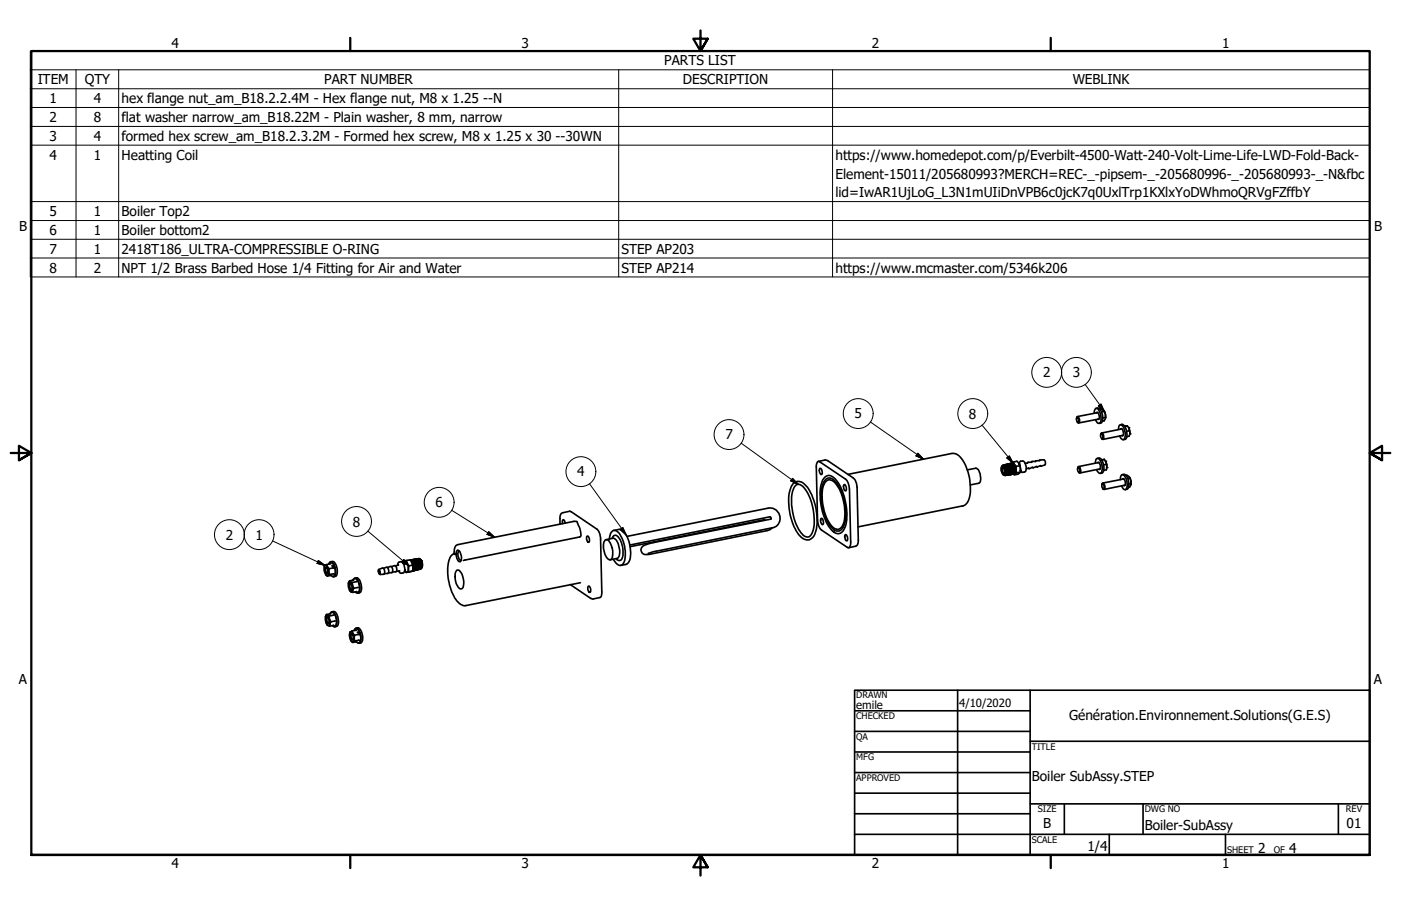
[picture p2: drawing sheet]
<svg xmlns="http://www.w3.org/2000/svg" width="432mm" height="279mm" viewBox="0 0 432 279" stroke-linecap="round" stroke-linejoin="round" font-family="sans-serif">
<!-- layer: Visible (ANSI) -->
<g fill="none" stroke="#000" stroke-width=".51">
<path d="M331.9 128.8l.1-.3a1.2 1.2 0 0 1 .4 1.9l-.3-.2M331.9 128.7a1.02 1.02 0 0 1 .3 1.6 1.43 1.43 0 0 1-.3-1.6zM337.2 127.4l.1-.7a.7 .7 0 0 1 .7-.8 .7 .7 0 0 1 .7 .7 3.7 3.7 0 0 1 .1 4l-.6-.2-.6-1M337.8 125.9a1.5 1.5 0 0 1 1.9 1.6 2.73 2.73 0 0 1-.4 2.9l-.5 .2M337.9 127.3l.1-.1a1.52 1.52 0 0 1 .6 2.1h-.3M338.3 127.3l-6.2 1.2M338.7 129.2l-6.2 1.2M339 126.2h.7l.7 .7M339.3 133.9l.2-.4a1.25 1.25 0 0 1 .4 2l-.3-.2M339.3 133.7a.97 .97 0 0 1 .4 1.6 1.29 1.29 0 0 1-.4-1.6zM340.3 126.7l.3 .7 .1 1.4M340.4 126.9l.3 1.8"/>
<path d="M340.4 126.9l-.9 .2M340.7 128.7l-.4 1.1-.6 .1M340.7 128.7l-.8 .2M344.7 132.5v-.4a.77 .77 0 0 1 .5-1 .77 .77 0 0 1 1 .5 3.5 3.5 0 0 1 .1 4l-.6-.2-.6-1M345.3 131a1.56 1.56 0 0 1 1.9 1.6 2.64 2.64 0 0 1-.5 2.9l-.5 .1M345.3 132.3l.1-.1a1.36 1.36 0 0 1 .8 1.9l-.2 .3-.2-.1M345.8 132.3l-6.3 1.2M346.2 134.2l-6.3 1.3M346.6 131.4l.8-.1zM347.4 131.3l.5 .7 .2 .8M347.9 131.9l.3 1.9M348.1 132.8l.1 .8-.2 .9-.7 .2"/>
<path d="M348.1 132.8l-.9 .2M244.4 149.2a2.43 2.43 0 0 1 3.9 .5 16.8 16.8 0 0 1 2.8 15.1 2.45 2.45 0 0 1-2.1 1.7 2.45 2.45 0 0 1-2.4-1.1 17 17 0 0 1-2.8-15.3zM245.3 149.6a2 2 0 0 1 2.7 1.1 16.9 16.9 0 0 1 2.4 13.3 1.68 1.68 0 0 1-1.3 1.6 1.68 1.68 0 0 1-1.8-.9 16.5 16.5 0 0 1-2.8-13.7zM252 142.4l.5-.1 8.1 5.5a4.3 4.3 0 0 1 1.2 3.1l.4 16.7-.5 1.2-.4 .1-8.1-5.5a4.3 4.3 0 0 1-1.2-3.1l-.4-16.7zM252.2 142.3l2.1-.4 .8 .1 7.9 5.4a4.3 4.3 0 0 1 1.2 2.8l.3 16.4a1.76 1.76 0 0 1-.8 1.9l-2.1 .4M252.7 144.5a1.18 1.18 0 0 1 .4 1.9 1.55 1.55 0 0 1-.4-1.9zM253 159.9a1.22 1.22 0 0 1 .5 1.9 1.55 1.55 0 0 1-.5-1.9zM254.2 147.2a2.01 2.01 0 0 1 3.1 .4 18.1 18.1 0 0 1 3.2 14.8 2.34 2.34 0 0 1-3 2 12.9 12.9 0 0 1-4.6-9.5 11 11 0 0 1 1-7.3zM254.3 148.8a1.85 1.85 0 0 1 3.2 .2 15.5 15.5 0 0 1 2.5 12.5 1.94 1.94 0 0 1-1.6 1.7 1.94 1.94 0 0 1-2.1-1 15.7 15.7 0 0 1-2.5-12.5zM254.4 147.9a2 2 0 0 1 3.1 .6 15.7 15.7 0 0 1 2.4 14.1 2 2 0 0 1-1.8 1.2 2 2 0 0 1-1.8-1.1 15.7 15.7 0 0 1-2.4-14zM260 149.6l.2-.1a1.22 1.22 0 0 1 .4 1.9 1.73 1.73 0 0 1-.6-1.8zM261.3 146.3l32.1-6.5a3.9 3.9 0 0 1 3.6 2.6 16 16 0 0 1 1.6 11.7l-.8 1.3-.9 .6-32.5 6.5"/>
<path d="M298.1 144.9l2.6-.5a2.93 2.93 0 0 1 1.6 3l-.2 1.1-.3 .5-2.7 .5M308.7 144a.55 .55 0 0 1 .5-.5 .55 .55 0 0 1 .6 .5l.1 .3M308.7 144l.2-.2a1.78 1.78 0 0 1 .5 2.6 2.12 2.12 0 0 1-.7-2.4zM308.9 144a1.59 1.59 0 0 1 .5 2.2 1.56 1.56 0 0 1-.5-2.2zM309.1 143.5a2.26 2.26 0 0 1 1.1 2.8l-.4 .3M309.2 143.5a1.24 1.24 0 0 1 1.3 1.4 1.13 1.13 0 0 1-.5 1.7M309.2 144.2a1.08 1.08 0 0 0 .4 1.7M309.3 143.9a2.6 2.6 0 0 1 .6 2.2M309.4 143.4a1.67 1.67 0 0 1 1.2 2.1l-.1 .9-.4 .2M309.6 143.4a1.95 1.95 0 0 1 1.2 2.5l-.2 .5-.3 .1M309.6 144.2v.1M309.6 144.3l.3 1.7"/>
<path d="M309.7 143.4a1.67 1.67 0 0 1 1.2 2l-.1 1-.3 .2M309.8 144l.5 1v1l-.1-1.2-.3-.7M309.9 144.3l.3 1.3a.69 .69 0 0 1-.5 1h-.1M309.9 143.3a1.95 1.95 0 0 1 1.2 2.5l-.1 .6-.4 .1M309.9 144.3l-.5-.6-.3-.1-.4 .4 .2-.2a1.26 1.26 0 0 1 1 1.6l-.1 1.1-.7-.2M310 143.3a2.29 2.29 0 0 1 .8 3.2M310.1 144l.5 1v1M310.2 143.3a1.71 1.71 0 0 1 1.3 2.1l-.2 1h-.3M310.2 144l.3 .7 .1 1.2M310.3 143.2a2.29 2.29 0 0 1 .8 3.2M310.5 143.8l.4 1.1v1M310.5 143.2a1.71 1.71 0 0 1 1.3 2.2l-.2 .9-.3 .1"/>
<path d="M310.5 143.9l.3 .8 .1 1.2M310.6 143.1a2.2 2.2 0 0 1 1.1 3.1l-.3 .2M310.8 143.8l.4 1v1.1M310.8 143.1h.2a2.42 2.42 0 0 1 .8 3.2h-.2M310.8 143.8l.3 .8 .1 1.2M310.9 143.1a2.2 2.2 0 0 1 1.1 3l-.2 .2M311.1 143.1l.2-.1a2.42 2.42 0 0 1 .8 3.2h-.2M311.1 143.7l.4 .8v1.3M311.1 143.8l.4 1v.9M311.2 143a1.91 1.91 0 0 1 1.3 2.4l-.1 .7-.4 .1M311.4 142.9a1.93 1.93 0 0 1 1.3 2.6l-.2 .6-.3 .1M311.4 143.6l.4 .8v1.3v-1l-.3-1"/>
<path d="M311.5 142.9l.5-.1a2.35 2.35 0 0 1 .7 3.4h-.3M311.7 143.6l.5 1v1.1v-1l-.4-1.1M311.7 146.3h.1M311.8 142.9l.6-.4 .8 1.3-.1 1a1.06 1.06 0 0 1-.5 1.6l-.2-.2M311.8 142.9l.2-.2a2.44 2.44 0 0 1 .7 3.5h-.2M312 143.5l.5 1v1.1v-1l-.4-1M312.4 142.5l1-.3 .6 .7 .4 1a1.75 1.75 0 0 1-.4 2.1l-1.4 .4M314.3 143.1h.1M314.3 143.1h-.2M314.3 143.6l-1.1 .2M314.5 145.6l-1.1 .2M314.5 142.2a1.33 1.33 0 0 1 1.7 1.5 1.26 1.26 0 0 1 0 1.4 1.26 1.26 0 0 1-1.4 .5l-.3-.4-.1-1.5-.3-.6z"/>
<path d="M314.5 145h.1M314.5 145.2h.1M314.6 145h.1M316.7 142.8l-.8 .1M317.1 144.3l-.8 .3M318 142.6h-1.1l-.3 .2M318.3 144.1l-1.1 .4-.3-.1M319.2 142.3h-1.1l-.3 .3M319.5 143.8l-1 .5-.4-.2M320.3 142l1.4-.2a1.09 1.09 0 0 1 .3 1.6l-1.1 .4-.3-.2M320.5 142l-1.3 .1-.1 .2M320.7 143.6l-1 .4-.3-.1"/>
<path d="M332.2 144.2l.2-.2a1.17 1.17 0 0 1 .6 1.7l-.3 .2-.2-.2M332.3 144.1a1.17 1.17 0 0 1 .3 1.6 1.25 1.25 0 0 1-.3-1.6zM337.6 142.9v-.5a.76 .76 0 0 1 .5-1 .76 .76 0 0 1 1 .6 3.7 3.7 0 0 1 .1 4l-.4-.1-.8-1.1M338.2 141.4l.5-.1a2.74 2.74 0 0 1 1.5 3l-.2 1.3-.8 .4M338.3 142.7v-.1a1.29 1.29 0 0 1 .5 2.2l-.2-.1M338.7 142.6l-6.3 1.3M339.1 144.6l-6.2 1.3M339.5 141.9h.1M339.6 149.4l.1-.2a.99 .99 0 0 1 .3 1.6l-.4-.7zM339.7 149.3v-.2a.95 .95 0 0 1 .9 1.5l-.4 .3-.3-.2M340.4 141.7l.7 1.5M340.4 141.7l-.8 .2"/>
<path d="M340.4 141.7l-.9 .2M340.7 142.2l.4 1.2v.8M341.1 143.2l-.1 1.7-.8 .1M341.1 143.2l-1 .2M345.3 147.9v-.5a.76 .76 0 0 1 .5-1 .76 .76 0 0 1 1 .7 3.7 3.7 0 0 1 .1 3.9l-.6-.2-.6-.9M345.9 146.4a1.5 1.5 0 0 1 1.8 1.6 2.73 2.73 0 0 1-.4 2.9l-.5 .1M345.9 147.8l.1-.2a1.29 1.29 0 0 1 .5 2.2l-.2-.1M346.4 147.7l-6.5 1.3M346.8 149.6l-6.5 1.3M347.1 146.6l.6 .1 .5 .7M348.2 147.3l.4 1v1M348.2 147.4l.4 .9v.9"/>
<path d="M348.2 147.4l-.7 .1M348.6 149.2l-.4 .9-.4 .2M348.6 149.2l-.7 .2M348.6 149.3v.1M100.1 174.5a.75 .75 0 0 1 .8 .1 .75 .75 0 0 1 .3 .7 1.83 1.83 0 0 1-.3 2.2 2.46 2.46 0 0 1-.8-3zM100.3 175a1.08 1.08 0 0 1 .7 1.5l-.1 .3a1.24 1.24 0 0 1-.6-1.8zM100.7 174.1l-.8 .6M100.7 174.1v.2a2.87 2.87 0 0 1 .7 2.4l.1 .5M100.8 175.2l-.2-.1a1.05 1.05 0 0 0 .2 1.6l.2-.2M101.3 174a.72 .72 0 0 1 .6-.6 .72 .72 0 0 1 .8 .5 3.9 3.9 0 0 1 .2 3.8l-.3 .1-.6-.4M101.5 177.2l-.6 .5-.4-.4M101.6 173.5l.2-.2a2.44 2.44 0 0 1 1.6 2.8l-.1 1.4-.4 .4-.4-.1"/>
<path d="M101.9 173.2a1.5 1.5 0 0 1 1.9 1.6 2.73 2.73 0 0 1-.4 2.9l-.5 .2M102 173.7l-1.3 .4M102 177.4l.2 .1M102 177.4l-1.1 .3M102.8 175.1l-1.3 .3M102.9 177l-1.4 .2M107.6 179.5a.91 .91 0 0 1 1 1 1.63 1.63 0 0 1-.3 2.1 2.84 2.84 0 0 1-.7-3.1zM107.8 179.1l-.4 .6M107.8 179.1l.8 .5M108.6 179.6v.9l.5 .9M108.8 178.9v-.1a.81 .81 0 0 1 1-.3 .81 .81 0 0 1 .5 .8 3.1 3.1 0 0 1-.1 3.5l-.7-.2M109 178.8l-1.2 .3"/>
<path d="M109.1 178.5l.1-.1a1.57 1.57 0 0 1 1.5 1.7 2.49 2.49 0 0 1-.3 2.8l-.5-.1M109.4 178.3a1.48 1.48 0 0 1 1.8 1.5 2.57 2.57 0 0 1-.4 3l-.5 .1M109.9 179.3l-1.3 .3M116.6 175.7l1.3-.5a1.16 1.16 0 0 1 .3 1.9l-1 .1a1.27 1.27 0 0 1-.6-1.5zM116.7 175.9a.56 .56 0 0 1 .5 .4 .56 .56 0 0 1-.2 .6zM117 175.9a.51 .51 0 0 0-.2 .5 .51 .51 0 0 0 .4 .4M118.2 175.3l.9-.4a1.25 1.25 0 0 1 .4 1.9l-1 .1M119.4 175l.9-.3a1.18 1.18 0 0 1 .4 1.9l-.9 .1M120.6 174.8l1-.4a1.28 1.28 0 0 1 .4 1.9l-1 .1M122.5 174.3l.4-.9a1.26 1.26 0 0 1 1.3 .2 1.26 1.26 0 0 1 .5 1.2 1.19 1.19 0 0 1 0 1.5 1.19 1.19 0 0 1-1.4 .4l-.4-.6M122.8 174.2l-.9 .4M122.8 174.2h.1"/>
<path d="M123.2 176.1h-1M124.5 173l.8-.2 .7 1.7-.1 1 .1 .8a.76 .76 0 0 1-1.3-.3 .61 .61 0 0 0 .8 .5 .61 .61 0 0 0 .4-.9 2.62 2.62 0 0 0-1.1-2.6l-.5 .7zM124.6 173.8l-.3 .1M125 175.8h-.2M125.3 172.8l1.1-.1 .5 .7 .2 .9a1.74 1.74 0 0 1-.1 1.8l-1.8 .4M126.4 172.7a2.13 2.13 0 0 1 1.3 2.7l-.2 .6-.4 .1M126.7 172.7a1.46 1.46 0 0 1 1.3 1.9v.9l-.5 .5M126.8 172.7a2.38 2.38 0 0 1 1.1 3.1l-.3 .2M126.8 173.3l.3 .6 .2 1.6M127 172.7a1.95 1.95 0 0 1 1.3 2.4l-.1 .5-.4 .3M127.1 172.6a2.29 2.29 0 0 1 .9 3.2v.1M127.1 176.1l-1.1 .2"/>
<path d="M127.1 174.3l-1.1 .2M127.3 173.2l.3 .8 .1 1.4M127.3 172.6l.1-.1a2.42 2.42 0 0 1 .9 3.3h-.2M127.3 173.3l.5 1.3v.7M127.4 172.5a2.27 2.27 0 0 1 .9 3.3M127.6 173.2l.4 .7v1.4v-1.1l-.4-1M127.6 172.5a2.3 2.3 0 0 1 1.2 3l-.3 .2M127.8 172.5a2.22 2.22 0 0 1 1 3l-.1 .2M127.9 173.2l.4 .7v1.4M128 172.5a2.3 2.3 0 0 1 1.1 3l-.4 .1M128 173.2l.3 1v1M128.1 172.5a2.22 2.22 0 0 1 1.1 3l-.4 .1"/>
<path d="M128.2 173.1l.4 .7 .1 1.3v-1l-.4-.9M128.3 172.5a1.69 1.69 0 0 1 1.2 2.1l-.1 .7-.4 .3M128.4 172.4a2.37 2.37 0 0 1 1.1 3l-.3 .2M128.5 173l.5 1.1v1l-.1-1.3-.3-.7M128.6 172.4a1.45 1.45 0 0 1 1.2 1.8v.9l-.5 .4M128.6 175.7h.1M128.7 172.3a2.37 2.37 0 0 1 1.1 3l-.3 .2M128.8 173l.5 1v1v-.8l-.5-1.2M129 172.3h.1M129.1 172.3l.7 .6-.3-.4-.6-.2M129.2 172.9l.3 1 .1 1v-.7l-.4-1.2M129.4 172.4l.7 1.2-.6-1.1"/>
<path d="M129.5 172.8l.4 1.1v1v-.8l-.4-1.2M129.6 172.5a2.41 2.41 0 0 1 .4 2.6M129.7 172.7l.3 .6M129.8 172.9a2.19 2.19 0 0 1-.1 2.5M129.9 173l.2 .6M140 170.6a5.7 5.7 0 0 0-2 5.4 14.6 14.6 0 0 0 3.6 10.1l1.1 .7h.9l35.3-7.1M140.7 176l.2-.2a2.29 2.29 0 0 1 1.8 2.5 3.7 3.7 0 0 1-.3 3.2l-.2 .1a2.56 2.56 0 0 1-1.9-2.7v-2zM140.9 169.7h.1a2.72 2.72 0 0 1 .9 3.5 1.76 1.76 0 0 1-1.3-1.9v-.8zM141.6 170a1.73 1.73 0 0 0 .1 2.7h.5M172.6 161.7v-1.7a1.55 1.55 0 0 1 .9-1.9l2.3-.4 8.1 5.4a4.3 4.3 0 0 1 1.2 3.1l.4 16.4-.3 1.4-.4 .3-2.4 .4-6.6-4.4M174.2 161.4l-.1-.7-.6-.4-.2 .6 .1 .6M176.8 160.8h.3a1.02 1.02 0 0 1 1.1 1.2 5.2 5.2 0 0 1 .7 3.4l-36.1 7.4"/>
<path d="M176.9 160.8l-35.8 7.2a1.61 1.61 0 0 0-1.1 1.9v1.1M180.8 165.5l.2-.1a1.22 1.22 0 0 1 .4 1.9 1.73 1.73 0 0 1-.6-1.8zM186.4 166.6l.5-.2a2.86 2.86 0 0 1 1.8 2.5 4.1 4.1 0 0 1-.5 3.7 1.97 1.97 0 0 1-1.8-1.9 5.2 5.2 0 0 1 0-4.1zM186.8 166.4l2.1-.4a2.71 2.71 0 0 1 1.9 2.8 3.1 3.1 0 0 1-.6 3.4l-2.2 .5M187.8 166.2l.1-.6a1.64 1.64 0 0 1 2.2-1.8 9.8 9.8 0 0 1 2.6 8.2 1.85 1.85 0 0 1-2.1 2.2l-.6-.4-1-1.3M188.6 166.1a1.13 1.13 0 0 1 1.1-1 1.13 1.13 0 0 1 1.1 .9 7.3 7.3 0 0 1 .7 6.6l-.7 .2-.9-.5M189.2 163.6l1.6-.3a3 3 0 0 1 2.5 2.2 10.3 10.3 0 0 1 .4 7.9l-.7 .7-1.7 .3M193.2 165.4l43.5-8.7a3.1 3.1 0 0 1 3.6 2.4 3.1 3.1 0 0 1-2.2 3.7l-36.6 7.3-1.7 .6M235.8 160.4l-.2-.1-41.4 8.3M237.9 162.8l-.7 .6-.8 .2-36.6 7.4a1.58 1.58 0 0 1-2.2-1.1 1.58 1.58 0 0 1 1.5-1.9l1.7-.6 36.8-7.3 .1-.3-.4-.4-43.2 8.7M260.5 164.9a1.22 1.22 0 0 1 .5 1.9 1.55 1.55 0 0 1-.5-1.9zM100.6 189.7a2.36 2.36 0 0 1 .7 3.2 2.16 2.16 0 0 1-.9-2.9z"/>
<path d="M100.6 190.4a.98 .98 0 0 1 .8 1.5l-.1 .4a1.31 1.31 0 0 1-.7-1.9zM101.2 190.6l-.2-.1a.93 .93 0 0 0 .3 1.6l.1-.1M101.5 190v.9l.5 .9M101.5 190l-.9-.5-.3 .6M101.7 189.3a.89 .89 0 0 1 1-.4 .89 .89 0 0 1 .6 .9 2.97 2.97 0 0 1-.2 3.4l-.7-.3M101.9 189.2l-1.3 .3M102 188.9l.2-.2a1.62 1.62 0 0 1 1.4 1.9 2.59 2.59 0 0 1-.3 2.7l-.4-.1M102 191.8l-.3 1.3-.9-.4M102.3 188.7l.5-.1a2.74 2.74 0 0 1 1.5 3l-.2 1.3-.9 .4M102.8 189.7l-1.3 .3M102.9 192.9l-1.2 .2M103.3 191.5l-1.3 .3"/>
<path d="M107.8 180a1.23 1.23 0 0 1 .5 1.9 1.58 1.58 0 0 1-.5-1.9zM107.9 194.9h.1a1.15 1.15 0 0 1 1.1 1.3 1.29 1.29 0 0 1-.5 1.8 2.96 2.96 0 0 1-.7-3.1zM108.1 195.5a1.23 1.23 0 0 1 .5 1.9 1.4 1.4 0 0 1-.5-1.9zM108.2 180.2l-.1-.1a1.08 1.08 0 0 0 .3 1.6l.1-.2M108.5 194.6l-.7 .6M108.5 194.6l.2 .7 .6 .6M108.6 195.6h-.1a.93 .93 0 0 0 .3 1.6v-.2M109.1 181.4l-.4 .7 .1 .6-.9-.4M109.1 194.4a.75 .75 0 0 1 .7-.6 .75 .75 0 0 1 .8 .6 3.2 3.2 0 0 1 0 3.8h-.4l-.4-.3M109.3 195.9l-.1 .9 .2 .9M109.4 197.7l-.7 .4-.4-.3M109.5 193.9l.1-.1a1.71 1.71 0 0 1 1.5 1.8 2.42 2.42 0 0 1-.4 2.7l-.4-.1"/>
<path d="M109.7 193.7a1.5 1.5 0 0 1 1.9 1.6 2.8 2.8 0 0 1-.4 2.9l-.5 .2M109.8 194.2l-1.3 .4M110 198l-1.3 .1M110 182.6l-1.2 .1M110.4 181.2l-1.3 .2M110.6 195.6l-1.3 .3M110.7 197.5l-1.3 .2M181.2 180.9l.2-.1a1.22 1.22 0 0 1 .4 1.9 1.47 1.47 0 0 1-.6-1.8z"/>
</g>
<g fill="#000">
<circle cx="346.6" cy="131.4" r=".25"/>
<circle cx="347.9" cy="131.9" r=".25"/>
<circle cx="348.2" cy="133.8" r=".25"/>
<circle cx="309.1" cy="143.5" r=".25"/>
<circle cx="340.7" cy="142.2" r=".25"/>
<circle cx="341.1" cy="144.2" r=".25"/>
<circle cx="102.3" cy="174.4" r=".25"/>
<circle cx="102.4" cy="174.7" r=".25"/>
<circle cx="102.7" cy="175.1" r=".25"/>
<circle cx="107.4" cy="179.7" r=".25"/>
<circle cx="126.8" cy="173.3" r=".25"/>
<circle cx="127.3" cy="176" r=".25"/>
<circle cx="129.9" cy="173" r=".25"/>
<circle cx="100.3" cy="190.1" r=".25"/>
<circle cx="108.3" cy="197.8" r=".25"/>
<circle cx="110.1" cy="194.9" r=".25"/>
<circle cx="110.2" cy="195.1" r=".25"/>
<circle cx="110.6" cy="195.5" r=".25"/>
<circle cx="110.6" cy="195.6" r=".25"/>
<circle cx="110.6" cy="195.7" r=".25"/>
</g>
<!-- layer: Symbol (ANSI) -->
<g fill="none" stroke="#000" stroke-width=".31">
<path d="M9.3 21.5v-5.8h412.8v5.8M9.3 21.5h412.8v5.9M9.3 21.5v63.9h412.8v-58M9.3 27.4h412.8M9.3 33.1h412.8M9.3 39h412.8M23.4 21.5v63.9M36.6 21.5v63.9M190.7 21.5v63.9M256.6 21.5v63.9M9.3 44.8h412.8M9.3 62.2h412.8"/>
<path d="M9.3 68h412.8M9.3 73.8h412.8M9.3 79.6h412.8M334.5 118.6l5.9 8.3M228.4 136.7l17.6 12.7M268.2 130.1l16.5 11.5M282.9 139.8l1.8 1.8-2.4-1zM302.6 131.1l9.7 11.8M338.5 125.2l.8-.6 1.1 2.3zM139.2 157.4l13.3 8.3M181.7 149.2l11.3 15.8M244.3 147.5l1.7 1.9-2.3-1.1z"/>
<path d="M310.3 141.2l.8-.6 1.2 2.3zM84 166.8l16.2 7.6M98.1 172.8l2.1 1.6-2.5-.7zM113.3 163.8l12.7 10.7M124.5 172.5l1.5 2-2.2-1.2zM150.6 164l1.9 1.7-2.4-.9zM191.1 163.3l.9-.6 1 2.3z"/>
<circle cx="322.6" cy="114.8" r="4.6"/>
<circle cx="331.8" cy="114.8" r="4.6"/>
<circle cx="224.7" cy="134" r="4.6"/>
<circle cx="264.5" cy="127.5" r="4.6"/>
<circle cx="299.8" cy="127.5" r="4.6"/>
<circle cx="135.3" cy="154.9" r="4.6"/>
<circle cx="179" cy="145.4" r="4.6"/>
<circle cx="70.7" cy="164.9" r="4.6"/>
<circle cx="79.9" cy="164.9" r="4.6"/>
<circle cx="109.9" cy="160.8" r="4.6"/>
</g>
<!-- layer: Border (ANSI) -->
<path d="M107.9 11.7v4M215.9 9.4v6.3l-2.2-3.8h4.4l-2.2 3.8 2.2-3.8M323.8 11.7v4M3.3 139.7h6.4l-3.9-2.2v4.4l3.9-2.2-3.9 2.2M428.5 139.7h-6.4l3.9-2.2v4.4l-3.9-2.2 3.9 2.2M9.7 263.7v-248h412.4v248h-412.4h412.4M107.9 263.7v4M218.1 267.5l-2.2-3.8 2.2 3.8h-4.4l2.2-3.8v6.3M323.8 263.7v4" fill="none" stroke="#000" stroke-width=".7"/>
<!-- layer: Title (ANSI) -->
<g fill="none" stroke="#000" stroke-width=".51">
<path d="M263.4 212.9h158.7v50.8h-158.7zM263.4 219.2h54.1M295.1 212.9v50.8M317.5 212.9v50.8M263.4 225.6h54.1M263.4 231.9h54.1M263.4 238.3h54.1M317.5 228.6h104.6M263.4 244.6h54.1M263.4 251h54.1M263.4 257.3h158.7M317.5 247.9h104.6"/>
<path d="M328 247.9v9.4M341.9 257.3v6.4M352.3 247.9v9.4M377.7 257.3v6.4M412.5 247.9v9.4"/>
</g>
<!-- layer: Symbol (ANSI) -->
<g fill="#000" stroke="#000" stroke-width=".31">
<path d="M338.5 125.2l1.9 1.7zM338.5 125.2l.8-.6 1.1 2.3zM243.7 148.3l2.3 1.1zM244.3 147.5l1.7 1.9-2.3-1.1zM282.3 140.6l2.4 1zM282.9 139.8l1.8 1.8-2.4-1zM310.3 141.2l2 1.7zM310.3 141.2l.8-.6 1.2 2.3zM97.7 173.7l2.5 .7zM98.1 172.8l2.1 1.6-2.5-.7zM123.8 173.3l2.2 1.2zM124.5 172.5l1.5 2-2.2-1.2z"/>
<path d="M150.1 164.8l2.4 .9zM150.6 164l1.9 1.7-2.4-.9zM191.1 163.3l1.9 1.7zM191.1 163.3l.9-.6 1 2.3z"/>
</g>
<g font-size="4.2">
<text x="52.8" y="14.7">4</text>
<text x="160.8" y="14.7">3</text>
<text x="268.7" y="14.7">2</text>
<text x="376.7" y="14.7">1</text>
<text x="204.7" y="20.2">PARTS LIST</text>
<text x="11.6" y="26">ITEM</text>
<text x="26.1" y="26">QTY</text>
<text x="99.9" y="26">PART NUMBER</text>
<text x="210.5" y="26">DESCRIPTION</text>
<text x="330.6" y="26">WEBLINK</text>
<text x="15.2" y="31.8">1</text>
<text x="28.9" y="31.8">4</text>
<text x="37.5" y="31.9">hex flange nut_am_B18.2.2.4M - Hex flange nut, M8 x 1.25 --N</text>
<text x="15.2" y="37.6">2</text>
<text x="28.9" y="37.6">8</text>
<text x="37.5" y="37.7">flat washer narrow_am_B18.22M - Plain washer, 8 mm, narrow</text>
<text x="15.2" y="43.4">3</text>
<text x="28.9" y="43.4">4</text>
<text x="37.5" y="43.5">formed hex screw_am_B18.2.3.2M - Formed hex screw, M8 x 1.25 x 30 --30WN</text>
<text x="15.2" y="49.2">4</text>
<text x="28.9" y="49.2">1</text>
<text x="37.5" y="49.3">Heatting Coil</text>
<text x="257.5" y="49.3">https://www.homedepot.com/p/Everbilt-4500-Watt-240-Volt-Lime-Life-LWD-Fold-Back-</text>
<text x="257.5" y="55.1">Element-15011/205680993?MERCH=REC-_-pipsem-_-205680996-_-205680993-_-N&amp;fbc</text>
<text x="257.5" y="60.9">lid=IwAR1UjLoG_L3N1mUIiDnVPB6c0jcK7q0UxlTrp1KXlxYoDWhmoQRVgFZffbY</text>
<text x="5.9" y="71.4">B</text>
<text x="15.2" y="66.6">5</text>
<text x="28.9" y="66.6">1</text>
<text x="37.5" y="66.7">Boiler Top2</text>
<text x="423.5" y="71.4">B</text>
<text x="15.2" y="72.5">6</text>
<text x="28.9" y="72.4">1</text>
<text x="37.5" y="72.5">Boiler bottom2</text>
<text x="15.2" y="78.2">7</text>
<text x="28.9" y="78.2">1</text>
<text x="37.5" y="78.2">2418T186_ULTRA-COMPRESSIBLE O-RING</text>
<text x="191.6" y="78.2">STEP AP203</text>
<text x="15.2" y="84.1">8</text>
<text x="28.9" y="84.1">2</text>
<text x="37.5" y="84.1">NPT 1/2 Brass Barbed Hose 1/4 Fitting for Air and Water</text>
<text x="191.6" y="84.1">STEP AP214</text>
<text x="257.5" y="84.1">https://www.mcmaster.com/5346k206</text>
<text x="321.5" y="116.4">2</text>
<text x="330.6" y="116.4">3</text>
<text x="263.4" y="129">5</text>
<text x="298.6" y="129.1">8</text>
<text x="223.6" y="135.5">7</text>
<text x="177.9" y="146.9">4</text>
<text x="134.2" y="156.5">6</text>
<text x="69.6" y="166.4">2</text>
<text x="78.7" y="166.4">1</text>
<text x="108.7" y="162.4">8</text>
<text x="5.8" y="211.1">A</text>
<text x="423.4" y="211.1">A</text>
<text x="329.5" y="222">Génération.Environnement.Solutions(G.E.S)</text>
<text x="318" y="240.9">Boiler SubAssy.STEP</text>
<text x="321.5" y="255.4">B</text>
<text x="352.8" y="256">Boiler-SubAssy</text>
<text x="415" y="255.4">01</text>
<text x="335.2" y="262.5">1/4</text>
<text x="387.7" y="263.1">2</text>
<text x="397.4" y="263.1">4</text>
<text x="52.8" y="267.7">4</text>
<text x="160.8" y="267.7">3</text>
<text x="268.7" y="267.7">2</text>
<text x="376.7" y="267.7">1</text>
</g>
<g font-size="3.5">
<text x="263.9" y="218.6">emile</text>
<text x="295.7" y="218.1">4/10/2020</text>
</g>
<g font-size="2.8">
<text x="263.9" y="215.4">DRAWN</text>
<text x="263.9" y="221.8">CHECKED</text>
<text x="263.9" y="228.2">QA</text>
<text x="318" y="231.1">TITLE</text>
<text x="263.9" y="234.5">MFG</text>
<text x="263.9" y="240.9">APPROVED</text>
<text x="319.9" y="250.5">SIZE</text>
<text x="352.8" y="250.5">DWG NO</text>
<text x="414.8" y="250.4">REV</text>
<text x="318" y="259.9">SCALE</text>
<text x="378.2" y="263.1">SHEET</text>
<text x="392.6" y="263.1">OF</text>
</g>
</svg>
